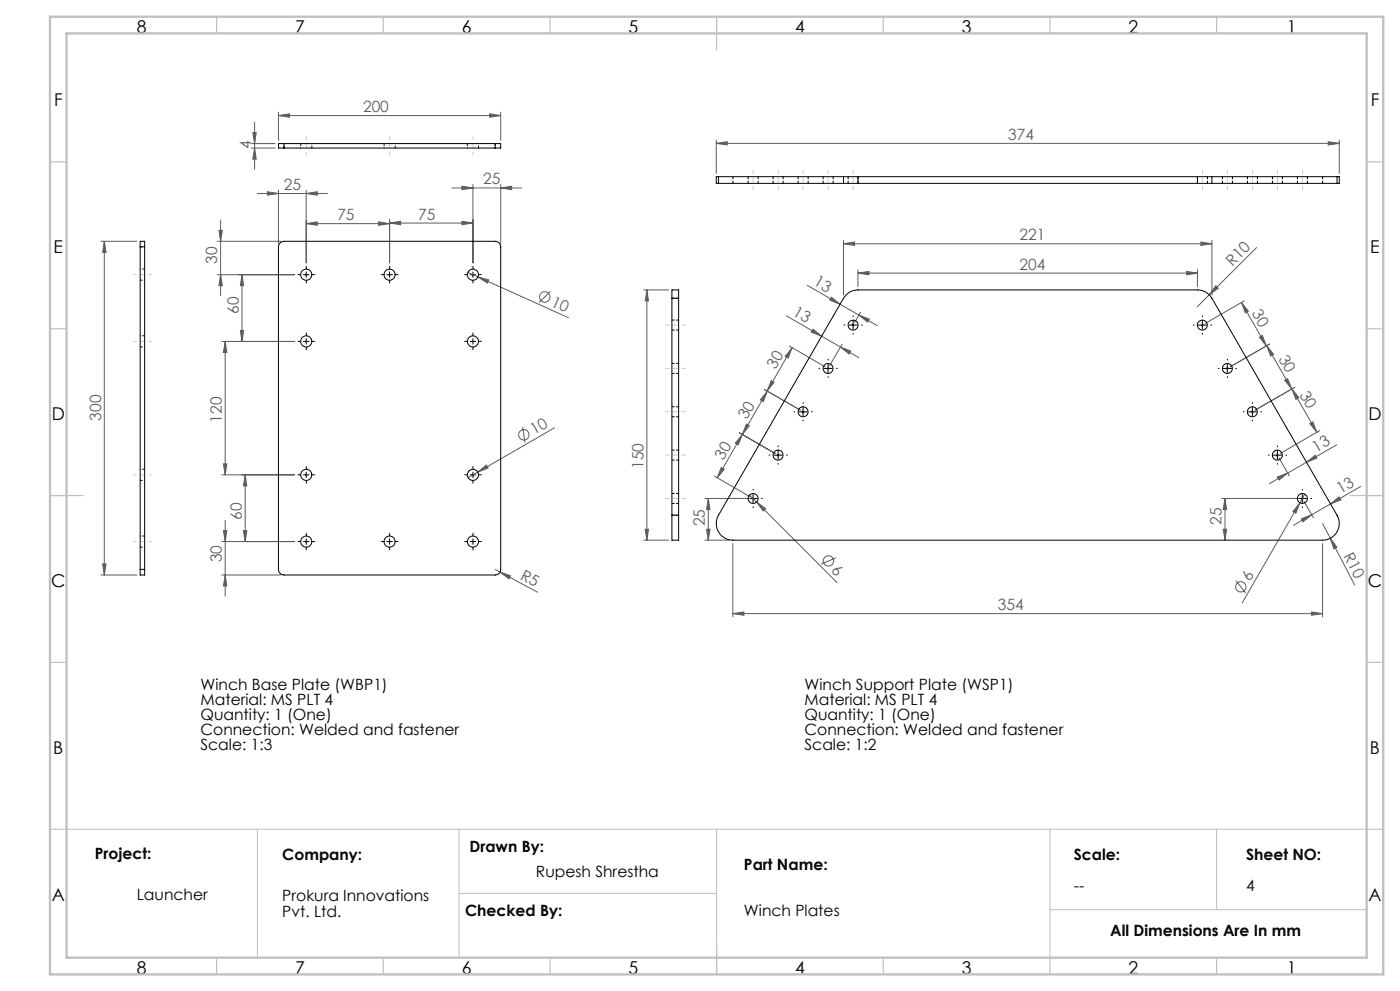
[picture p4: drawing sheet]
<svg xmlns="http://www.w3.org/2000/svg" width="420mm" height="297mm" viewBox="0 0 420 297" stroke-linecap="round" stroke-linejoin="round" font-family="sans-serif">
<g fill="none" stroke="#5d5d5d" stroke-width=".3">
<path d="M75.8 39.8h1.1l-.5 3.2zM76.4 36.7v14M83.5 34.6l3.4-.5v1zM83.5 33.6v8.4M83.5 34.6h66.7M146.9 34.1l3.3 .5-3.3 .5zM150.2 33.6v8.4M75.4 44.4h7.1M75.4 43h7.1M76.4 44.4l.5 3.3h-1.1zM77.2 58h21M80.2 57.5l3.3 .5-3.3 .5z"/>
<path d="M83.5 57v16M91.9 58l3.3-.5v1zM91.9 57v21.8M135.5 56.3h21.1M138.6 55.8l3.3 .5-3.3 .5zM141.9 55.3v23.5M150.2 56.3l3.3-.5v1zM150.2 55.3v17.7M214.9 43l3.3-.5v1zM214.9 42v10M214.9 43h186.9M398.5 42.5l3.3 .5-3.3 .5z"/>
<path d="M401.8 42v10M30.3 72.3h10.7M31.3 72.3l.5 3.3h-1zM31.3 72.3v100M65.2 72.3h19M65.7 69h1l-.5 3.3zM66.2 66v22.7M91.9 67l3.3-.5v1zM91.9 67h25M113.6 66.5l3.3 .5-3.3 .5zM116.9 66.8l3.3-.5v1zM116.9 65.8v13"/>
<path d="M116.9 66.8h25M138.6 66.3l3.3 .5-3.3 .5zM253 73.1l3.4-.6v1.1zM253 72v16.4M253 73.1h110.6M360.3 72.5l3.3 .6-3.3 .5zM363.6 72v16.4M377 74.2l-17.8 17.7M65.2 82.3h23.2M66.2 82.3l.5 3.3h-1zM72.1 99h1l-.5 3.3zM72.6 82.3v20"/>
<path d="M72.6 82.3l.5 3.3h-1zM140.4 81.6l30.1 13.6M143.4 83l3.2 .9-.4 .9zM165.1 87.3l-3.4 3.4M193.1 86.9h7.5M194.1 86.9l.5 3.3h-1zM194.1 86.9v75M235.9 94.7l10.6 6M242.2 85.5l9.8 5.7M243.9 98.7l2.6 2-3.1-1.1zM249.4 89.1l2.6 2.1-3.1-1.2zM252 91.2l5.7 3.2"/>
<path d="M257.4 81.8l3.3-.5v1.1zM257.4 80.9v5M257.4 81.8h101.8M257.7 94.4l3.1 1.2-.5 .9zM257.7 94.4l5.5 3.2M258.2 93.6l-1.8 3M356 81.3l3.2 .5-3.2 .6zM359.2 80.9v5M364.7 85.7l.8 .7-2.7 2zM372.4 90.7l2.1 2.6-.9 .5zM372.4 90.7l7.5 13M373.3 90.2l-11.7 6.7"/>
<path d="M66.5 102.3h21.9M67.6 102.3v40M67.6 102.3l.5 3.3h-1.1zM229.3 116.7l10.8 6.2-10.8-6.2M230.2 117.2l-1.2 3.1-.9-.5zM230.2 117.2l-7.5 13M231.4 114.1l.8 .5-2 2.6zM236.8 103.7l10.7 6.2M237.6 104.2l-1.2 3.1-.9-.5zM237.6 104.2l-7.4 13M246.5 100.7l5.6 3.3M252.1 104l3.1 1.2-.5 .9z"/>
<path d="M252.1 104l5.5 3.2M252.6 103.1l-3.7 6.5M377.8 101.1l.9-.6 1.2 3.2zM380 103.6l2.1 2.6-.9 .5zM380 103.6l7.5 13M380.9 103.1l-11.8 6.8 11.7-6.8M385.4 114l.9-.5 1.2 3.1zM387.6 116.6l7.5 13M387.6 116.6l2 2.6-.8 .5zM388.4 116.1l-11.8 6.8M67 139h1.1l-.5 3.3zM156.8 127.9l.7 4.8"/>
<path d="M166.4 128.2l-26 15M221.8 129.7l10.8 6.2M222.7 130.2l-1.2 3.1-.9-.5zM222.7 130.2l-7.5 13M223.9 127.1l.9 .5-2.1 2.6zM383.7 137.3l3.1 5.3M391.9 138.5l2.6-2 .5 .8zM393 127l.8-.6 1.3 3.2zM395.9 129l-11.8 6.9M401 133.3l-14.7 8.5M66.5 142.3h21.9M67 159h1.1l-.5 3.3z"/>
<path d="M67.6 156v22.7M73 159h1l-.4 3.3zM73.6 142.3v20M73.6 142.3l.4 3.3h-1zM143.3 141.5l2.6-2.1 .5 .9zM193.6 158.6h1l-.5 3.3zM211.5 149.4h13.4M212 158.6h1l-.5 3.3zM212.5 149.4v12.5M212.5 149.4l.5 3.3h-1zM214.3 142.7l10.8 6.2M216.4 140.1l.9 .5-2.1 2.6z"/>
<path d="M224.9 148.3l26.2 26.3M227 150.5l2.7 1.9-.7 .7zM366.5 149.4h23.2M367 158.6h1l-.5 3.3zM367.5 149.4l.5 3.3h-1zM367.5 149.4v12.5M383.2 143l3.1-1.2-2.6 2.1zM386.3 141.8l-5.5 3.2M390 150.7l-1.2 3.1-.9-.5zM390 150.7l-17.4 30M390.4 155.5l3.1-1.2-2.6 2.1zM391.2 150.3l2.8 4.8"/>
<path d="M391.4 148.1l-1.4 2.6M396.8 156.9l2.3 4.4M399.2 151l2.5-2.1 .6 .9zM399.2 151l-11.2 6.4M408.2 145.8l-9 5.2M30.3 172.3h10.7M30.8 169h1l-.5 3.3zM66.5 172.3h17.7M67.6 172.3l.5 3.3h-1.1zM88.4 162.3h-21.9M148.6 170.7l12.7 6.8M150 171.4l3.1 1.1-.4 1z"/>
<path d="M193.1 161.9h7.5M211.5 161.9h7.4M219.9 162.9v22M250.8 167.2l-4.5 1.8M370.8 174l2.9 3.7M396.8 162.9v22M399.1 161.3l2 2.7-.9 .5zM399.1 161.3l7.3 14M219.9 183.9l3.3-.5v1zM219.9 183.9h176.9M393.5 183.4l3.3 .5-3.3 .5z"/>
<circle cx="163.4" cy="89" r="1.56"/>
<circle cx="157.2" cy="130.3" r="1.56"/>
<circle cx="248.5" cy="168.1" r="1.56"/>
<circle cx="372.2" cy="175.9" r="1.57"/>
</g>
<g fill="none" stroke="#c0c0c0" stroke-width=".3">
<path d="M255.4 97.4h1M255.6 97.1l.7 .7M255.9 96.9v1M256.3 97.1l-.7 .7M360.2 97.4h1M360.4 97.1l.7 .7M360.7 96.9v1M361.1 97.1l-.7 .7M247.9 110.4h1M248.1 110.1l.7 .7M248.4 109.9v1M248.8 110.1l-.7 .7"/>
<path d="M367.7 110.4h1M367.8 110.1l.7 .7M368.2 109.9v1M368.5 110.1l-.7 .7M232.9 136.4h1M233.1 136.1l.7 .7M233.4 135.9v1M233.8 136.1l-.7 .7M240.4 123.4h1M240.6 123l.7 .8M240.9 122.9v1M241.3 123l-.7 .8"/>
<path d="M375.2 123.4h1M375.4 123l.7 .8M375.7 122.9v1M376.1 123l-.7 .8M382.7 136.4h1M382.9 136.1l.7 .7M383.2 135.9v1M383.6 136.1l-.7 .7M225.4 149.4h1M225.6 149l.7 .8M225.9 148.9v1M226.3 149l-.7 .8"/>
<path d="M390.2 149.4h1M390.3 149l.8 .8M390.7 148.9v1M391.1 149l-.8 .8M20 248.5h390M77.2 248.5v38.5M137.7 248.5v38.5M215 248.5v38.5M315 248.5v38.5M365 248.5v24.1M137.7 267.8h77.3M315 272.6h95"/>
</g>
<g fill="none" stroke="#000" stroke-width=".3" stroke-dasharray="15.2 1.3 1.3 1.3">
<path d="M90.2 82.3h-.8M91.9 80.6v-.8M91.9 84v.8M93.6 82.3h.8M115.2 82.3h-.8M116.9 80.6v-.8M116.9 84v.8M118.6 82.3h.8M140.2 82.3h-.8M141.9 80.6v-.8M141.9 84v.8M143.6 82.3h.8"/>
<path d="M253.4 97.4h-.2M255.9 94.9v-.2M255.9 99.9v.3M258.4 97.4h.3M358.2 97.4h-.2M360.7 94.9v-.2M360.7 99.9v.3M363.2 97.4h.3M90.2 102.3h-.8M91.9 100.6v-.8M91.9 104v.8M93.6 102.3h.8"/>
<path d="M140.2 102.3h-.8M141.9 100.6v-.8M141.9 104v.8M143.6 102.3h.8M245.9 110.4h-.2M248.4 107.9v-.2M248.4 112.9v.3M250.9 110.4h.3M365.7 110.4h-.2M368.2 107.9v-.2M368.2 112.9v.3M370.7 110.4h.3"/>
<path d="M230.9 136.4h-.2M233.4 133.9v-.3M233.4 138.9v.2M235.9 136.4h.3M238.4 123.4h-.2M240.9 120.9v-.3M240.9 125.9v.2M243.4 123.4h.3M373.2 123.4h-.2M375.7 120.9v-.3M375.7 125.9v.2M378.2 123.4h.3"/>
<path d="M380.7 136.4h-.2M383.2 133.9v-.3M383.2 138.9v.2M385.7 136.4h.3M90.2 142.3h-.8M91.9 140.6v-.8M91.9 144v.8M93.6 142.3h.8M140.2 142.3h-.8M141.9 140.6v-.8M141.9 144v.8M143.6 142.3h.8"/>
<path d="M223.4 149.4h-.2M225.9 146.9v-.3M225.9 151.9v.2M228.4 149.4h.3M388.2 149.4h-.2M390.7 146.9v-.3M390.7 151.9v.2M393.2 149.4h.3M90.2 162.3h-.8M91.9 160.6v-.8M91.9 164v.8M93.6 162.3h.8"/>
<path d="M115.2 162.3h-.8M116.9 160.6v-.8M116.9 164v.8M118.6 162.3h.8M140.2 162.3h-.8M141.9 160.6v-.8M141.9 164v.8M143.6 162.3h.8"/>
</g>
<g fill="none" stroke="#000" stroke-width=".3">
<path d="M91.1 82.3h1.6M91.9 81.5v1.6M116 82.3h1.7M116.9 81.5v1.6M141 82.3h1.7M141.9 81.5v1.6M254.7 97.4h2.5M255.9 96.2v2.5M359.4 97.4h2.5M360.7 96.2v2.5M91.1 102.3h1.6M91.9 101.5v1.6"/>
<path d="M141 102.3h1.7M141.9 101.5v1.6M247.2 110.4h2.5M248.4 109.2v2.5M367 110.4h2.5M368.2 109.2v2.5M232.2 136.4h2.5M233.4 135.1v2.6M239.7 123.4h2.5M240.9 122.2v2.5M374.4 123.4h2.5M375.7 122.2v2.5"/>
<path d="M382 136.4h2.5M383.2 135.1v2.6M91.1 142.3h1.6M91.9 141.5v1.7M141 142.3h1.7M141.9 141.5v1.7M224.7 149.4h2.5M225.9 148.2v2.4M389.5 149.4h2.5M390.7 148.2v2.4M91.1 162.3h1.6M91.9 161.5v1.7"/>
<path d="M116 162.3h1.7M116.9 161.5v1.7M141 162.3h1.7M141.9 161.5v1.7"/>
</g>
<path d="M91.9 41v5.4M116.9 41v5.4M141.9 41v5.4M40.1 82.3h5.3M40.1 102.3h5.3M40.1 142.3h5.3M40.1 162.3h5.3" fill="none" stroke="#c3c8d2" stroke-width=".3" stroke-dasharray="15.2 1.3 1.3 1.3" stroke-dashoffset="14.5"/>
<g fill="none" stroke="#c3c8d2" stroke-width=".3" stroke-dasharray="15.2 1.3 1.3 1.3" stroke-dashoffset="14.1">
<path d="M225.9 50.9v6M233.4 50.9v6M240.9 50.9v6M248.4 50.9v6M255.9 50.9v6M360.7 50.9v6M368.2 50.9v6M375.7 50.9v6M383.2 50.9v6M390.7 50.9v6M199.6 97.4h6M199.6 110.4h6"/>
<path d="M199.6 136.4h6M199.6 123.4h6M199.6 149.4h6"/>
</g>
<g fill="none" stroke="#c0c0c0" stroke-width=".35">
<path d="M65 5v5M115 5v5M165 5v5M215 5v10M265 5v5M315 5v5M365 5v5M15 48.5h5M410 48.5h5M15 98.5h5M410 98.5h5M15 148.5h10"/>
<path d="M405 148.5h10M15 198.5h5M410 198.5h5M15 248.5h5M410 248.5h5M65 287v5M115 287v5M165 287v5M215 282v10M265 287v5M315 287v5M365 287v5"/>
</g>
<path d="M15 5h400v287h-400zM20 10h390v277h-390z" fill="none" stroke="#c0c0c0" stroke-width=".7"/>
<g fill="#5d5d5d">
<path d="M143.3 141.5l2.6-2.1 .5 .9z"/>
<path d="M364.7 85.7l.8 .7-2.7 2z"/>
<path d="M390 150.7l-1.2 3.1-.9-.5z"/>
<path d="M399.1 161.3l2 2.7-.9 .5z"/>
<path d="M227 150.5l2.7 1.9-.7 .7z"/>
<path d="M150 171.4l3.1 1.1-.4 1z"/>
<path d="M143.4 83l3.2 .9-.4 .9z"/>
<path d="M393 127l.8-.6 1.3 3.2zM387.6 116.6l2 2.6-.8 .5z"/>
<path d="M257.7 94.4l3.1 1.2-.5 .9zM249.4 89.1l2.6 2.1-3.1-1.2zM252.1 104l3.1 1.2-.5 .9zM243.9 98.7l2.6 2-3.1-1.1z"/>
<path d="M390.4 155.5l3.1-1.2-2.6 2.1zM399.2 151l2.5-2.1 .6 .9zM383.2 143l3.1-1.2-2.6 2.1zM391.9 138.5l2.6-2 .5 .8z"/>
<path d="M237.6 104.2l-1.2 3.1-.9-.5zM231.4 114.1l.8 .5-2 2.6z"/>
<path d="M230.2 117.2l-1.2 3.1-.9-.5zM223.9 127.1l.9 .5-2.1 2.6zM222.7 130.2l-1.2 3.1-.9-.5zM216.4 140.1l.9 .5-2.1 2.6z"/>
<path d="M212.5 149.4l.5 3.3h-1zM212 158.6h1l-.5 3.3zM367.5 149.4l.5 3.3h-1zM367 158.6h1l-.5 3.3z"/>
<path d="M372.4 90.7l2.1 2.6-.9 .5zM377.8 101.1l.9-.6 1.2 3.2z"/>
<path d="M380 103.6l2.1 2.6-.9 .5zM385.4 114l.9-.5 1.2 3.1z"/>
<path d="M150.2 56.3l3.3-.5v1zM138.6 55.8l3.3 .5-3.3 .5zM138.6 66.3l3.3 .5-3.3 .5zM116.9 66.8l3.3-.5v1zM393.5 183.4l3.3 .5-3.3 .5zM219.9 183.9l3.3-.5v1zM356 81.3l3.2 .5-3.2 .6zM257.4 81.8l3.3-.5v1.1zM146.9 34.1l3.3 .5-3.3 .5zM83.5 34.6l3.4-.5v1z"/>
<path d="M80.2 57.5l3.3 .5-3.3 .5zM91.9 58l3.3-.5v1zM91.9 67l3.3-.5v1zM113.6 66.5l3.3 .5-3.3 .5zM253 73.1l3.4-.6v1.1zM360.3 72.5l3.3 .6-3.3 .5z"/>
<path d="M67.6 172.3l.5 3.3h-1.1zM67 159h1.1l-.5 3.3zM76.4 44.4l.5 3.3h-1.1zM75.8 39.8h1.1l-.5 3.2z"/>
<path d="M30.8 169h1l-.5 3.3zM31.3 72.3l.5 3.3h-1z"/>
<path d="M72.6 82.3l.5 3.3h-1zM72.1 99h1l-.5 3.3zM73.6 142.3l.4 3.3h-1zM73 159h1l-.4 3.3zM67.6 102.3l.5 3.3h-1.1zM67 139h1.1l-.5 3.3zM65.7 69h1l-.5 3.3zM66.2 82.3l.5 3.3h-1z"/>
<path d="M194.1 86.9l.5 3.3h-1zM193.6 158.6h1l-.5 3.3z"/>
<path d="M214.9 43l3.3-.5v1zM398.5 42.5l3.3 .5-3.3 .5z"/>
</g>
<g fill="none" stroke="#000" stroke-width=".3">
<path d="M85.2 43h-1.7v1.4h1.7M85.2 44.4h63.4M85.2 43v1.4M85.2 43h63.4M148.6 43h1.6v1.4h-1.6M148.6 43v1.4M215.5 52.9h-.6v2.1h.6M215.5 55h37.5M215.5 52.9h37.5M215.5 52.9v2.1M253 55h4.4M253 52.9h4.4"/>
<path d="M253 52.9v2.1M257.4 52.9v2.1M257.4 55h101.8M257.4 52.9h101.8M359.2 55h4.4M359.2 52.9h4.4M359.2 52.9v2.1M363.6 55h37.5M363.6 52.9h37.5M363.6 52.9v2.1M401.1 52.9h.7v2.1h-.7M401.1 52.9v2.1"/>
<path d="M42.1 74v-1.7h1.3v1.7M42.1 74h1.3M42.1 74v96.7M43.4 74v96.7M84 72.8l1.2-.5h63.4a1.69 1.69 0 0 1 1.6 1.7v96.7a1.69 1.69 0 0 1-1.6 1.6h-63.4a1.69 1.69 0 0 1-1.7-1.6v-96.7zM201.6 89.4v-2.5h2v2.5M201.6 89.4h2M201.6 89.4v65M203.6 89.4v65M253.9 88.4l1.6-1.1 1.9-.4h101.8a5 5 0 0 1 4.4 2.5l37.5 65a5 5 0 0 1-4.3 7.5h-176.9a5 5 0 0 1-4.4-7.5l37.5-65zM201.6 154.4v7.5h2v-7.5M201.6 154.4h2"/>
<path d="M42.1 170.7v1.6h1.3v-1.6M42.1 170.7h1.3"/>
<circle cx="91.9" cy="82.3" r="1.67"/>
<circle cx="116.9" cy="82.3" r="1.67"/>
<circle cx="141.9" cy="82.3" r="1.67"/>
<circle cx="255.9" cy="97.4" r="1.5"/>
<circle cx="360.7" cy="97.4" r="1.5"/>
<circle cx="91.9" cy="102.3" r="1.67"/>
<circle cx="141.9" cy="102.3" r="1.67"/>
<circle cx="248.4" cy="110.4" r="1.48"/>
<circle cx="368.2" cy="110.4" r="1.5"/>
<circle cx="233.4" cy="136.4" r="1.51"/>
<circle cx="240.9" cy="123.4" r="1.51"/>
<circle cx="375.7" cy="123.4" r="1.51"/>
<circle cx="383.2" cy="136.4" r="1.51"/>
<circle cx="91.9" cy="142.3" r="1.67"/>
<circle cx="141.9" cy="142.3" r="1.67"/>
<circle cx="225.9" cy="149.4" r="1.51"/>
<circle cx="390.7" cy="149.4" r="1.51"/>
<circle cx="91.9" cy="162.3" r="1.67"/>
<circle cx="116.9" cy="162.3" r="1.67"/>
<circle cx="141.9" cy="162.3" r="1.67"/>
</g>
<g fill="none" stroke="#000" stroke-width=".3" stroke-dasharray="1.3 .6" stroke-dashoffset=".6">
<path d="M219.9 54.9v-2M224.4 52.9v2M227.4 54.9v-2M231.9 52.9v2M234.9 54.9v-2M239.4 52.9v2M242.4 54.9v-2M246.9 52.9v2M249.9 54.9v-2M254.4 52.9v2M257.4 54.9v-2M359.2 52.9v2"/>
<path d="M362.2 54.9v-2M366.7 52.9v2M369.7 54.9v-2M374.2 52.9v2M377.2 54.9v-2M381.7 52.9v2M384.7 54.9v-2M389.2 52.9v2M392.2 54.9v-2M396.8 52.9v2M201.6 89.4h2M201.6 98.9h2"/>
<path d="M203.6 95.9h-2M201.6 111.9h2M203.6 108.9h-2M201.6 137.9h2M201.6 124.9h2M203.6 134.9h-2M203.6 121.9h-2M201.6 150.9h2M203.6 154.4h-2M203.6 147.9h-2"/>
</g>
<g fill="none" stroke="#000" stroke-width=".3" stroke-dasharray="1.3 .6" stroke-dashoffset=".7">
<path d="M85.2 44.4v-1.4M90.2 43v1.4M93.6 44.4v-1.4M115.2 43v1.4M118.6 44.4v-1.4M140.2 43v1.4M143.6 44.4v-1.4M148.6 43v1.4M42.1 74h1.3M42.1 84h1.3M43.4 80.6h-1.3M42.1 104h1.3"/>
<path d="M43.4 100.6h-1.3M42.1 144h1.3M43.4 140.6h-1.3M42.1 164h1.3M43.4 170.6h-1.3M43.4 160.6h-1.3"/>
</g>
<g font-size="5.3">
<text x="41" y="9.9">8</text>
<text x="88.5" y="9.9">7</text>
<text x="138.5" y="9.9">6</text>
<text x="188.5" y="9.9">5</text>
<text x="238.5" y="9.9">4</text>
<text x="288.5" y="9.9">3</text>
<text x="338.5" y="9.9">2</text>
<text x="386" y="9.9">1</text>
<text x="16.2" y="31.7">F</text>
<text x="411.2" y="31.7">F</text>
<text x="16.1" y="75.9">E</text>
<text x="411.1" y="75.9">E</text>
<text x="15.5" y="125.9">D</text>
<text x="410.5" y="125.9">D</text>
<text x="15.4" y="175.9">C</text>
<text x="410.4" y="175.9">C</text>
<text x="16" y="225.9">B</text>
<text x="411" y="225.9">B</text>
<text x="15.5" y="270.2">A</text>
<text x="410.5" y="270.2">A</text>
<text x="41" y="291.9">8</text>
<text x="88.5" y="291.9">7</text>
<text x="138.5" y="291.9">6</text>
<text x="188.5" y="291.9">5</text>
<text x="238.5" y="291.9">4</text>
<text x="288.5" y="291.9">3</text>
<text x="338.5" y="291.9">2</text>
<text x="386" y="291.9">1</text>
</g>
<g font-size="4.7" fill="#5d5d5d">
<text x="108.9" y="33.6">200</text>
<text x="302.5" y="41.9">374</text>
<text x="75.4" y="44.7" transform="rotate(-90 75.4 44.7)">4</text>
<text x="85.2" y="56.9">25</text>
<text x="144.9" y="55.3">25</text>
<text x="101.2" y="66">75</text>
<text x="125.5" y="65.8">75</text>
<text x="305.8" y="72">221</text>
<text x="65.2" y="79.1" transform="rotate(-90 65.2 79.1)">30</text>
<text x="305.8" y="80.8">204</text>
<text x="369.7" y="80" transform="rotate(-45 369.7 80)">R10</text>
<text x="243.8" y="85.2" transform="rotate(30 243.8 85.2)">13</text>
<text x="71.6" y="94" transform="rotate(-90 71.6 94)">60</text>
<text x="165.1" y="91.6" transform="rotate(24 165.1 91.6)">10</text>
<text x="237.6" y="94.4" transform="rotate(30 237.6 94.4)">13</text>
<text x="375.4" y="93.8" transform="rotate(60 375.4 93.8)">30</text>
<text x="383.5" y="107.5" transform="rotate(60 383.5 107.5)">30</text>
<text x="232.6" y="110.8" transform="rotate(-60 232.6 110.8)">30</text>
<text x="389.7" y="118.3" transform="rotate(60 389.7 118.3)">30</text>
<text x="224" y="125.9" transform="rotate(-60 224 125.9)">30</text>
<text x="30.3" y="126" transform="rotate(-90 30.3 126)">300</text>
<text x="66.5" y="126.7" transform="rotate(-90 66.5 126.7)">120</text>
<text x="160.3" y="130.5" transform="rotate(-30 160.3 130.5)">10</text>
<text x="394.9" y="135.6" transform="rotate(-30 394.9 135.6)">13</text>
<text x="193.1" y="140.5" transform="rotate(-90 193.1 140.5)">150</text>
<text x="217" y="138" transform="rotate(-60 217 138)">30</text>
<text x="402.1" y="148.1" transform="rotate(-30 402.1 148.1)">13</text>
<text x="72.5" y="155.8" transform="rotate(-90 72.5 155.8)">60</text>
<text x="211.5" y="157.7" transform="rotate(-90 211.5 157.7)">25</text>
<text x="366.5" y="157.4" transform="rotate(-90 366.5 157.4)">25</text>
<text x="403" y="166.6" transform="rotate(62 403 166.6)">R10</text>
<text x="66.5" y="168.5" transform="rotate(-90 66.5 168.5)">30</text>
<text x="155.9" y="173.5" transform="rotate(28 155.9 173.5)">R5</text>
<text x="249.2" y="171.1" transform="rotate(45 249.2 171.1)">6</text>
<text x="375" y="174.5" transform="rotate(-60 375 174.5)">6</text>
<text x="299.3" y="182.9">354</text>
</g>
<g font-size="4.7">
<text x="60.2" y="206.7">Winch Base Plate (WBP1)</text>
<text x="241.4" y="206.7">Winch Support Plate (WSP1)</text>
<text x="60.2" y="211.3">Material: MS PLT 4</text>
<text x="60.2" y="215.8">Quantity: 1 (One)</text>
<text x="241.4" y="211.3">Material: MS PLT 4</text>
<text x="241.4" y="215.8">Quantity: 1 (One)</text>
<text x="60.2" y="220.3">Connection: Welded and fastener</text>
<text x="241.4" y="220.3">Connection: Welded and fastener</text>
<text x="60.2" y="224.8">Scale: 1:3</text>
<text x="241.4" y="224.8">Scale: 1:2</text>
<text x="28.4" y="257.4">Project:</text>
<text x="84.7" y="257.8">Company:</text>
<text x="140.8" y="255.4">Drawn By:</text>
<text x="322.2" y="257.8">Scale:</text>
<text x="373.8" y="257.8">Sheet NO:</text>
<text x="160.8" y="262.9">Rupesh Shrestha</text>
<text x="223.2" y="260.8">Part Name:</text>
<text x="41" y="269.7">Launcher</text>
<text x="322.2" y="266.9">--</text>
<text x="373.8" y="266.9">4</text>
<text x="84.7" y="270.2">Prokura Innovations</text>
<text x="84.7" y="274.7">Pvt. Ltd.</text>
<text x="139.5" y="274.4">Checked By:</text>
<text x="223.2" y="274.4">Winch Plates</text>
<text x="333.1" y="280.4">All Dimensions Are In mm</text>
</g>
</svg>
